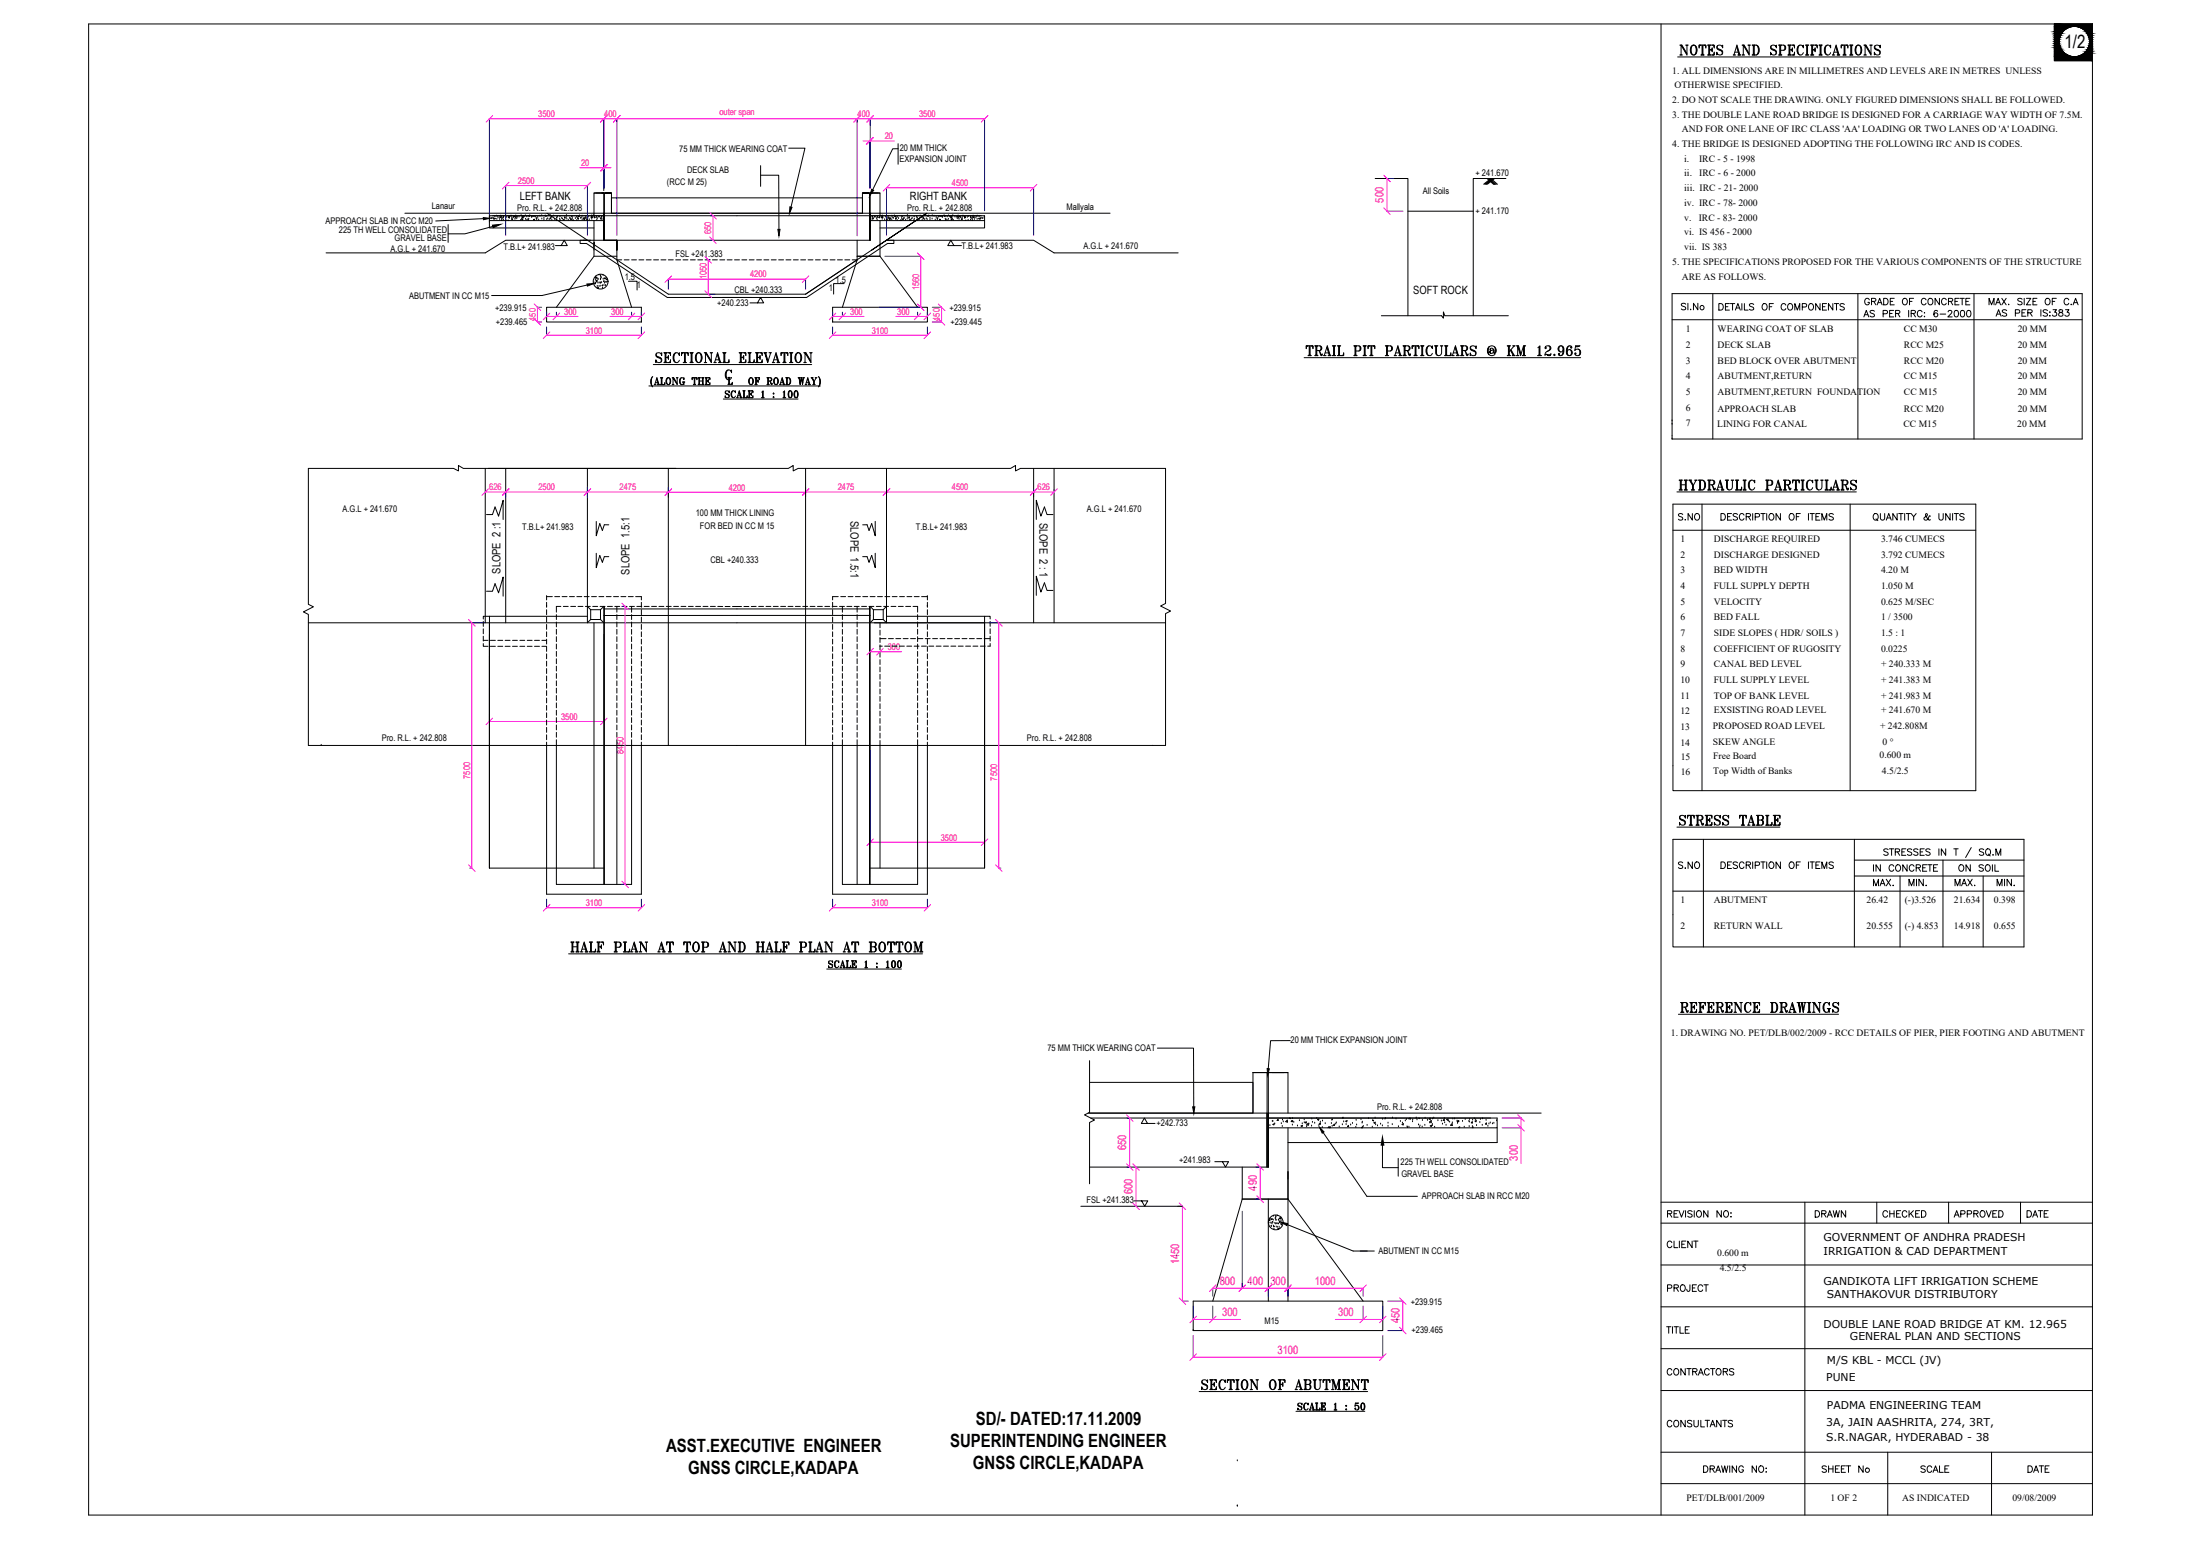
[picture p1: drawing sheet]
<svg xmlns="http://www.w3.org/2000/svg" width="1189mm" height="841mm" viewBox="0 0 1189 841" stroke-linecap="round" stroke-linejoin="round" font-family="sans-serif">
<!-- layer: MAIN -->
<g fill="none" stroke="#000" stroke-width=".54">
<path d="M48 13h1083v805h-1083zM898 13v805M1110 13h21v20h-21zM485 78v11M326 93v10M411 95h10v29M411 89v12M426 80h9l-8 32M485 80h-3l-10 22M743 96h18v75M802 100l4-4 3 4M804 96l3 4"/>
<path d="M804 96l4 4M805 96l4 4M806 96l-4 4M807 96l-4 4M808 96l-4 4M814 96h-18v75M219 115h381M261 118l-26 1M264 119v4h57M265 117h.1M265 118h.1M266 118h.1"/>
<path d="M267 118h.1M267 119h.1M268 118h.1M267 117h.1M268 117h.1M269 117h.1M269 118h.1M270 119h.1M270 117h.1M271 117h.1M271 119h.1M271 118h.1"/>
<path d="M272 117h.1M272 118h.1M272 119h.1M273 117h.1M273 119h.1M274 117h.1M275 119h.1M275 118h.1M275 117v1zM275 117h.1M276 117h.1M277 118h.1"/>
<path d="M278 117h.1M278 118h.1M279 118h.1M279 117h.1M280 117h.1M281 119h.1M282 117h.1M282 119h.1M282 118h.1M282 118l1 1h-1M282 117l1 1h-1zM283 117h.1"/>
<path d="M283 118h.1M284 117h.1M284 118h.1M285 117h.1M285 119h.1M286 117h-1M286 118h.1M286 117h.1M287 117h.1M287 118h.1M288 117h.1M288 119h.1"/>
<path d="M289 119h.1M289 117h.1M290 118h.1M291 117h.1M291 119h.1M292 117h.1M293 117h.1M293 118h.1M294 118h.1M294 119h.1M295 117h.1M295 119h.1"/>
<path d="M296 115l65 44h74M296 118h.1M297 119h.1M297 118h.1M297 117h.1M298 117h.1M298 119h.1M299 117h.1M300 119h.1M301 119h.1M301 118h.1M301 117h.1"/>
<path d="M302 118h.1M303 117h.1M303 119h.1M304 118h.1M305 119h.1M305 117h.1M305 118h.1M306 118h.1M306 117h.1M307 119h.1M308 118h.1M309 117h.1"/>
<path d="M309 119h.1M309 118h.1M310 119h.1M311 118h.1M312 117h.1M312 119h.1M312 118h.1M313 118h.1M313 117h.1M314 118h.1M315 117h.1M315 119h.1"/>
<path d="M315 118h.1M316 118h-1zM316 119h.1M316 118h.1M317 118h.1M317 117h.1M317 119h.1M318 117h.1M318 119h.1M319 118h.1M320 118h.1M320 117h.1"/>
<path d="M320 117h1M321 117h.1M321 104h4M321 119v19M321 117l1 1zM321 118h.1M322 104h3M322 118h.1M322 117h.1M323 119h.1M323 118h.1M324 117h.1"/>
<path d="M325 118h.1M325 117h.1M325 104h1h-5v13M326 119h.1M326 115v15h7M326 119h-62v-2h268v2h-62M326 104v26M327 104h3h-3v26v-15M330 107h136v8h-136zM330 104v11M466 104v11M470 104h-4h4v11"/>
<path d="M470 114v16M470 104v26h-155M471 119h.1M471 104h5M471 117h.1M471 118h1zM472 118h.1M473 117h.1M474 118h.1M474 119h.1M474 117h.1M474 104h-4h6v13"/>
<path d="M475 118v-1v1zM475 118h.1M476 119v19h-13h13l20 28M476 117h.1M477 118h.1M477 117h.1M478 119h.1M479 117h.1M479 119h.1M479 118h.1M480 117h.1M480 118h.1"/>
<path d="M481 119h.1M481 118h.1M482 119h.1M482 117h.1M482 118h.1M483 118h.1M483 117h.1M484 117h.1M484 118h.1M485 119h.1M485 117h.1M486 118h.1"/>
<path d="M486 119h1M487 119h.1M487 118h.1M487 117h.1M488 117h.1M488 118h.1M489 118h.1M489 119h.1M490 118h.1M490 117h.1M491 118h.1M491 117h1z"/>
<path d="M492 119h.1M492 118h.1M493 118h.1M494 119h.1M494 117h.1M494 118h.1M495 117h.1M496 118h.1M496 119h.1M497 119h.1M497 117h.1M498 119h.1"/>
<path d="M498 117h.1M499 117h.1M499 118h.1M500 119h.1M501 118h.1M501 119h.1M501 117h.1M502 117h.1M503 118h.1M503 119h.1M504 118h.1M504 117h.1"/>
<path d="M505 117h.1M505 119h.1M506 117h.1M506 118h1zM506 118h.1M507 117h.1M508 117h.1M508 119h.1M508 117h1M509 118h.1M509 117h.1M510 117h.1"/>
<path d="M511 118h.1M511 117h.1M511 119h.1M512 119h.1M512 117h.1M513 118h.1M513 117h.1M514 118v-1zM514 118h.1M514 117h.1M514 118v1M515 119h.1"/>
<path d="M515 118h.1M515 117h.1M516 117h.1M517 117h.1M517 118h.1M518 117h.1M518 118h.1M518 117h1zM519 117h.1M519 118h.1M520 118v1l-1-1zM520 118h.1"/>
<path d="M520 117h.1M521 117h.1M521 118h.1M522 117l-1 1zM522 119h.1M522 118h.1M523 117h.1M523 119h.1M524 117h.1M524 119h.1M525 118h.1M525 117h.1"/>
<path d="M525 119h1M525 119h.1M526 117h.1M527 119h.1M527 118h.1M528 117h.1M528 118h.1M529 117h.1M529 118h.1M530 119h.1M530 118h.1M531 118h.1"/>
<path d="M532 117h.1M532 119v4h-56M761 114h35M176 137h86M242 121v10M266 122l-15 4h-9M317 130h-4v2h4l44 29h75l44-29h3v-2h-4M321 132h.1M333 130v5v-5M333 138h-12l-20 28M333 130v10M463 130v10"/>
<path d="M471 135l30-20-66 44M570 137h67M317 154l-24 6h-27M321 153h.1M321 154h.1M322 153h.1M322 150h.1M322 151h.1M322 150h1zM322 152h.1M323 151l-1 1zM323 156h.1"/>
<path d="M323 155h.1M323 153h.1M323 151h.1M324 155h.1M324 153h.1M324 148h-1M324 151h.1M324 149h.1M325 149h.1M325 153h.1M325 150h.1M325 154h1z"/>
<path d="M326 156h.1M326 154h.1M326 149h.1M326 151h.1M326 152h.1M327 153h.1M327 150h.1M327 154h.1M327 152h.1M327 151h.1M328 150h.1M328 152h.1"/>
<path d="M328 151h.1M333 140h3M333 140l8 26M337 140h3M341 140h3M345 140h3M349 140h3M353 140h3M357 140h3M361 140h3M365 140h3M369 140h3"/>
<path d="M373 140h3M377 140h3M381 140h3M385 140h3M389 140h3M393 140h3M397 140h3M401 140h3M405 140h3M409 140h2M413 140h2M417 140h2"/>
<path d="M421 140h2M425 140h2M429 140h2M433 140h2M437 140h2M441 140h2M445 140h2M449 140h2M453 140h2M457 140h2M461 140h2M463 140l-28 19"/>
<path d="M463 140l-8 26M295 166h52v8h-52zM347 174h.1M390 161h16M450 166h51v8h-51zM450 174h.1M746 171h33l1 1v-4l1 3h34M262 253v83M264 253h162l3-2v3l2-1h115l3-2v3l2-1h79v73l-3 1 6 3-3 1v72h-463v-71l-3-1 5-3-2-2v-73h78l3 1v-3l2 2h115M273 253v83M317 253v83l2-1M361 253v150"/>
<path d="M435 253v150M479 253v83l-2-1M559 253v83M570 253v83M263 278h3l2-4 1 5 3-9v11M569 278h-3l-2-4-2 5-2-9v11M322 299v8l2-7 2 4 1-3h2M322 282v7l2-6 2 4 1-4h2M473 299v8l-2-7-1 4-1-3h-3M473 282v7l-2-6-1 4-1-4h-3M263 319h3l2-4 1 5 3-8v10M569 319h-3l-2-4-2 5-2-9v11"/>
<path d="M167 336h463M295 322h.1M295 328h.1M295 322h3M295 322v2M295 325v3M295 329v3M295 333v3M295 337v3M300 322h2M301 332v3M301 336v3"/>
<path d="M301 340v3M303 328h-2v3M304 322h2M304 328h3M308 322h2M308 328h3M312 322h2M312 328h3M316 322h2M316 328h3M317 333h-52l-1 136h62M317 328l2 1"/>
<path d="M319 329h5M319 329v6M319 335h5M320 322h2M320 328h3M321 336v133M324 322h2M324 328h3M324 329v6M324 329l2-1v150M324 335l2 1M326 329h144"/>
<path d="M327 328v150M328 322h2M328 328h3M332 322h2M332 328h3M333 328v3M333 332v3M333 336v3M333 340v3M336 322h2M336 328h3M340 322h2"/>
<path d="M340 328h3M341 328v3M341 332v3M341 336v3M341 340v3M344 322h3v2M344 328h3M347 325v3M347 329v3M347 333v3M347 337v3M348 328h3"/>
<path d="M352 328h3M356 328h3M360 328h3M364 328h3M368 328h3M372 328h3M376 328h3M380 328h3M384 328h3M388 328h3M392 328h3M396 328h5"/>
<path d="M402 328h3M409 328h-3M410 328h3M414 328h3M418 328h3M422 328h3M426 328h3M430 328h2M434 328h2M438 328h2M442 328h2M446 328h2"/>
<path d="M450 328h2M450 325v3M450 329v3M450 333v3M450 337v3M453 322h-3v2M454 328h2M454 322h3M455 328v3M455 332v3M455 336v3M455 340v3"/>
<path d="M458 328h2M458 322h3M462 328h2M462 322h3M463 328v3M463 332v3M463 336v3M463 340v3M466 328h2M466 322h3M470 328h2M470 328v150"/>
<path d="M470 322h3M470 332h-144M472 329h5M472 329v6M472 329l-2-1v150M472 335h5M472 335l-2 1M474 328h2M474 322h3M476 336v3M477 329v6M478 328h2"/>
<path d="M478 322h3M479 333h53M479 328l-2 1M482 328h2M482 322h3M485 328h3M486 322h3M489 328h3M490 322h3M493 328h3v3M494 322h3M496 332v3"/>
<path d="M496 336v3M496 340v3M498 322h3M501 322h.1M501 328h.1M501 322v2M501 325v3M501 329v3M501 333v3M501 337v3M295 341v3M295 345v3"/>
<path d="M295 349v3M295 353v3M295 357v3M301 344v3M301 348v3M301 352v3M301 356v3M301 360v2M333 344v3M333 348v3M333 352v3M333 356v3"/>
<path d="M333 360v2M341 344v3M341 348v3M341 352v3M341 356v3M341 360v2M347 341v3M347 345v3M347 349v3M347 353v3M347 357v3M450 341v3"/>
<path d="M450 345v3M450 349v3M450 353v3M450 357v3M455 344v3M455 348v3M455 352v3M455 356v3M455 360v2M463 344v3M463 348v3M463 352v3"/>
<path d="M463 356v3M463 360v2M476 340v3M476 344v3M476 348v3M476 352v3M476 356v3M496 344v3M496 348v3M496 352v3M496 356v2M496 360v2"/>
<path d="M501 341v3M501 345v3M501 349v3M501 353v3M501 357v3M295 361v3M295 365v3M295 369v3M295 373v3M295 377v3M301 364v2M301 368v2"/>
<path d="M301 372v2M301 376v2M301 380v2M333 364v2M333 368v2M333 372v2M333 376v2M333 380v2M341 364v2M341 368v2M341 372v2M341 376v2"/>
<path d="M341 380v2M347 361v3M347 365v3M347 369v3M347 373v3M347 377v3M450 361v3M450 365v3M450 369v3M450 373v3M450 377v3M455 364v2"/>
<path d="M455 368v2M455 372v2M455 376v2M455 380v2M463 364v2M463 368v2M463 372v2M463 376v2M463 380v2M476 360v3M476 364v3M476 368v3"/>
<path d="M476 372v3M476 376v3M496 364v2M496 368v2M496 372v2M496 376v2M496 380v2M501 361v3M501 365v3M501 369v3M501 373v3M501 377v3"/>
<path d="M295 381v3M295 385v3M295 389v3M295 393v3M295 397v3M301 400v78h40v-78M301 384v2M301 388v2M301 392v2M301 396v2M333 384v2M333 388v2"/>
<path d="M333 392v2M333 396v2M333 400v78M341 384v2M341 388v2M341 392v2M341 396v2M347 381v3M347 385v3M347 389v3M347 393v3M347 397v3"/>
<path d="M450 381v3M450 385v3M450 389v3M450 393v3M450 397v3M455 400v78h41v-78M455 384v2M455 388v2M455 392v2M455 396v2M463 384v2M463 388v2"/>
<path d="M463 392v2M463 396v2M463 400v78M476 380v3M476 384v3M476 388v3M476 392v3M476 396v3M476 400v69M496 384v2M496 388v2M496 392v2"/>
<path d="M496 396v2M501 381v3M501 385v3M501 389v3M501 393v3M501 397v3M174 403h.1M295 401v82h52v-82M450 401v82h51v-82M470 469h62v-133v133M589 573v28l-3 1 5 3-2 1v33M625 566h20v32"/>
<path d="M677 579v22M685 579h-8h8v51v-29h-97M685 579v51h-96M696 579h-11h11v22M697 562h-10l-2 15M589 585h88v16h-88M589 604h96M685 604h124v5h-124M685 601h148M686 608h.1M688 606h.1M688 607h1l-1 1z"/>
<path d="M689 607h.1M691 605h-1zM692 607h.1M693 608h.1M693 605h.1M693 606h.1M695 606l1-1v1zM696 606h.1M696 609v94M697 604h.1M698 606h.1M698 605v1z"/>
<path d="M698 608h.1M699 604h.1M699 606h.1M701 608h.1M702 605h.1M703 608h1v1zM704 607h.1M705 605h.1M705 606h.1M706 606v1l-1-1zM706 609h.1M707 607v1h-1z"/>
<path d="M707 607h.1M709 608h.1M709 604h.1M709 606h.1M710 607h.1M712 604h.1M713 604l-1 1 1-1M713 608h.1M713 607h1h-1zM714 606h.1M715 609h.1M715 606h.1"/>
<path d="M715 612l24 34h27M716 607h.1M718 609h.1M719 609h.1M719 607h.1M720 605h.1M720 608h.1M721 607v1zM722 607h.1M724 609h.1M725 608h.1M726 604h.1"/>
<path d="M726 606h.1M727 606l1-1v1zM727 607h.1M729 608v1l-1-1zM730 608h.1M731 607h.1M733 609h.1M733 605h.1M733 608h.1M735 605h.1M736 607h.1M736 609h.1"/>
<path d="M736 606h.1M737 608h.1M739 608h.1M739 604h.1M742 609h.1M742 605h.1M742 606h.1M742 606h1v1zM743 604h.1M743 608h.1M744 608h.1M746 607h.1"/>
<path d="M747 608h.1M747 619v12h9M747 605h.1M748 605h.1M749 604h.1M750 607h.1M750 608h.1M752 607h.1M752 604h.1M754 604h.1M756 609h.1M757 606h.1"/>
<path d="M758 607v1zM758 607h.1M759 605h.1M760 605h.1M760 609h.1M761 609h.1M762 604h-1h1M763 606h.1M763 605h.1M765 604h.1M766 605h.1M767 608h.1"/>
<path d="M767 604h.1M767 609h.1M769 609h.1M769 605h.1M770 608h.1M770 604h.1M771 605h.1M773 607h.1M773 604v1h-1zM773 608h1l-1 1M774 606h-1v-1v1M774 607h.1"/>
<path d="M774 608h.1M774 604h.1M775 604h.1M775 609h.1M777 605h.1M779 606h.1M779 607h.1M780 605h1h-1zM780 604h.1M781 606h.1M781 608h.1M782 605l1-1-1 1z"/>
<path d="M783 606h.1M785 607v1h-1zM785 607h.1M785 604h.1M786 604h.1M787 606h.1M788 607h.1M788 605v1h-1zM788 606h.1M789 609h-1M789 609h.1M790 606h.1"/>
<path d="M791 609h.1M792 605h.1M794 606h.1M794 609h.1M794 605h.1M796 606v1l-1-1zM796 609h.1M796 605h.1M797 604h.1M797 606l1-1v1zM797 605h.1M798 608h.1"/>
<path d="M800 606h.1M800 605h.1M801 608h.1M801 604h.1M803 605h.1M803 607h.1M804 608h.1M805 607h.1M807 607h.1M809 605h.1M809 609v8h-113M671 630v18"/>
<path d="M696 633v15h-25M756 626v9M584 652h55M671 648h25l41 55M671 648l-16 55M685 648v55M686 659h.1M686 658h.1M687 659h.1M687 658h.1M688 659h.1M688 660h.1"/>
<path d="M688 657h.1M689 658h.1M689 657h.1M689 659h.1M690 659h.1M690 656h1M691 659h.1M691 659v1M691 658h1zM692 658h.1M692 660h.1M692 659h.1"/>
<path d="M686 660h.1M686 661h.1M687 661h.1M687 662h.1M688 662h.1M688 662h1zM688 664h.1M689 661h.1M690 661h.1M690 663h.1M691 664h.1M691 661h.1"/>
<path d="M691 663h.1M691 660h.1M692 661h.1M693 662h.1M693 661h.1M696 661l35 15h12M645 703h102v16h-102zM645 719h.1"/>
<circle cx="1121" cy="22" r="8"/>
<circle cx="325" cy="152" r="4"/>
<circle cx="689" cy="660" r="4"/>
</g>
<!-- layer: NOTES -->
<g fill="none" stroke="#000" stroke-width=".54">
<path d="M904 159h221v78h-221zM926 159v78M1004 159v78M1067 159v78M904 173h221M904 227h.1M904 229h.1M904 237h.1M920 272v155M1000 272v155M904 286h164M904 414v-142h164v155"/>
<path d="M921 453v58M1002 453v58M1002 473h92M1002 465h92M1027 473v38M1050 465v46M1072 473v38M904 494v-41h190v58M904 481h190M898 649h233M975 649v169M1014 649v12"/>
<path d="M1053 649v12M1092 649v12M898 661h233M898 683h233M898 706h233M898 729h233M898 751h233M898 784h233M1020 784v34M1076 784v34M898 801h233"/>
</g>
<!-- layer: 0 -->
<g fill="none" stroke="#000" stroke-width=".54">
<path d="M907 31h109M353 197h86M705 193h149M351 208h92M391 216h40M392 211v1l1 1a1.1 1.1 0 0 1 1 2 1.1 1.1 0 0 1-2-1v1v-1M394 212v-1v1a1 1 0 0 0-1-1 1 1 0 0 0 0 2h1v2M396 212v2M396 211l-1 2 1 2M397 212v-1v1a1.2 1.2 0 0 0-1-1 1.2 1.2 0 0 0-1 2 1.2 1.2 0 0 0 1 2 1.2 1.2 0 0 0 1-1M398 215h1M398 215l2-4 1 4"/>
<path d="M399 214h1M399 212l1 3M400 215h1M400 215h.1M401 215h3v-1v1M402 211v3M402 215h.1M402 211v4M402 214v1M402 215h1M404 215h-1M404 214l-1 1 1-1"/>
<path d="M404 215h3v-1v1M405 211v4M405 215h-1M405 214v1M405 215h.1M407 215h-1M407 214l-1 1 1-1M411 215h2M412 212v-1v4M412 211v3M412 215h.1M412 211v4"/>
<path d="M412 214v1M418 214v1zM418 214h.1M423 215h2M423 212l1-1v4M424 211v3M424 215h-1M424 211v4M424 214v1M424 215h.1M426 211a1.7 1.7 0 0 1 2 2 1.7 1.7 0 0 1-2 2v-2zM426 211v3"/>
<path d="M427 211l-1 2 1 2M427 211l1 2-1 2M428 211v3M430 211a1.8 1.8 0 0 1 2 2 1.8 1.8 0 0 1-2 2l-1-1zM430 211v3M430 211l-1 2 1 2M430 211l1 2-1 2M431 211v3M906 266h97M906 447h56M1020 459l-1-1-1 1v1l2 1-1 1h-1M1021 458h2"/>
<path d="M1022 458v4M1030 458h-2v4h2M1033 459l-1-1-1 1v1l2 1-1 1h-1M1036 459v-1l-2 1v1l2 1v1h-2M1040 458h-2v4h2M1043 459l-1-1-1 1v1l2 1-1 1h-1M1048 458v4M1051 458v4l-2-4v4M1056 458h2M1057 458v4M1065 458l-3 5M1072 459l-1-1-1 1v1l2 1-1 1h-1"/>
<path d="M1024 460h2v-1l-2-1v4M1025 460l2 2M1028 460h1M1038 460h1M1075 461v1M1077 462h.1M1079 462v-4l1 4 1-4v4M307 515h191M448 519v1l1 1a1.1 1.1 0 0 1 0 2 1.1 1.1 0 0 1-1-1v1v-1M450 520v-1v1a1.1 1.1 0 0 0-2-1 1 1 0 0 0 0 2h2v2M451 520v2M452 519l-1 1 1 3"/>
<path d="M453 520v-1v1a1.2 1.2 0 0 0-1-1 1.2 1.2 0 0 0-1 1v1a1.2 1.2 0 0 0 1 2 1.2 1.2 0 0 0 1-1M455 520l1 3-1-3M458 519v4M461 519v4M467 520l1-1v4M468 519v4M479 520l1-1v4M480 519v4M482 519a1.8 1.8 0 0 1 2 2 1.8 1.8 0 0 1-1 2l-1-1zM482 519v3M483 519l-1 1 1 3M483 519l1 1-1 3"/>
<path d="M484 519v3M485 519a1.8 1.8 0 0 1 2 2 1.8 1.8 0 0 1-1 2l-1-1zM485 519v3M486 519l-1 1 1 3M486 519l1 1-1 3M487 519v3M447 523h40M448 520l2 1M454 523l1-4 1 4M455 523h-1h1M455 522h1M456 523h1"/>
<path d="M456 523h.1M457 523h3v-1v1M458 523h-1M458 522v1M458 523h.1M460 523h-1M460 522l-1 1M461 523h-1h3v-1v1M461 522l-1 1M461 521h1M461 522v1M461 523h.1"/>
<path d="M462 520v1zM462 520v1M462 521h-1h1M463 523h-1M463 522l-1 1M467 523h2M468 523h.1M468 522v1M468 523h1M474 520v1zM474 522v1zM474 520h.1"/>
<path d="M474 522h.1M479 523h1M480 523h-1M480 522l-1 1M480 522v1M480 523h.1M907 548h87M648 752h91M701 759l2 1M702 758v1l1 1a1.1 1.1 0 0 1 0 2 1.1 1.1 0 0 1-2-1v1v-1M703 758h1v1a1.1 1.1 0 0 0-2-1 1 1 0 0 0 0 2h1v1M705 758v3"/>
<path d="M706 758l-1 1 1 3M707 758v1a1.2 1.2 0 0 0-1-1 1.2 1.2 0 0 0-1 1v1a1.2 1.2 0 0 0 0 2 1.2 1.2 0 0 0 2-1M709 758l1 4M709 758l1 4-1-4-1 3M711 758h1M711 758h.1M711 758v4M712 758v4M712 758h.1M714 758h.1M714 758v4M714 758v3"/>
<path d="M715 758v3M715 760h.1M715 758h.1M715 759v1zM715 760v-1v1M715 758h1M716 758h.1M716 758v1v-1h-2M721 759l1-1v4M722 758v4M727 759l1 1zM727 759h.1"/>
<path d="M732 758h2h-2v2a1.2 1.2 0 0 1 2-1 1.2 1.2 0 0 1 0 2 1.2 1.2 0 0 1-2 0h1h-1M732 758h2M733 759l1 1-1 2M734 760v1M736 758a1.7 1.7 0 0 1 2 2 1.7 1.7 0 0 1-2 1l-1-1zM736 758v3M736 758v1v3M737 758v1v3M737 758v3M700 762h38M708 762h.1M708 761h2"/>
<path d="M709 762h1M710 761l-1 1M710 761v1M711 761v1M712 761v1M713 761v1v-1v1h-2M713 761l-1 1M713 761v1M714 761v1h2v-1v1M714 761v1M715 761v1M716 761l-1 1"/>
<path d="M716 761v1M721 762h1M722 761l-1 1M722 761v1M727 761l1 1zM727 761h.1M732 761h.1"/>
<circle cx="1074" cy="460" r="1.6"/>
</g>
<!-- layer: steel -->
<path d="M326 91v11M327 91v11M361 151v5M383 159h3M383 140h1M435 151v5" fill="none" stroke="#00f" stroke-width=".54"/>
<path d="M313 91h17M361 151h74M383 140v19" fill="none" stroke="#f0f" stroke-width=".54"/>
<!-- layer: 0 -->
<g fill="none" stroke="#f0f" stroke-width=".54">
<path d="M266 62l-3 4M328 62l-4 4M335 62l-3 4M465 62l-4 4M472 74l-4 4M472 62l-4 4M534 62l-4 4M275 98l-3 4M319 98l-3 4M328 89l-4 3M328 89l-3 3M481 100l-4 3"/>
<path d="M560 100l-3 3M748 95l3 3M384 115l3 3M748 112l3 4M381 139l3 3M384 128l3 4M496 137l3 3M363 149l-4 4M381 157l3 4M437 149l-3 4M289 164l3 4M289 172l3 4"/>
<path d="M297 179l-3 4M297 169l-3 4M302 169l-3 4M343 169l-3 4M348 179l-3 4M348 169l-3 4M452 179l-4 4M452 169l-4 4M457 169l-4 4M496 164l3 4M498 169l-4 4M503 179l-4 4"/>
<path d="M503 169l-4 4M507 164l4 4M507 172l4 4M264 264l-4 4M275 264l-3 4M319 264l-3 4M363 264l-4 4M437 264l-3 4M481 264l-4 4M560 264l-3 4M571 264l-3 4M253 335l4 3"/>
<path d="M336 326l4 3M538 335l3 3M472 350l-4 4M477 350l-3 4M266 388l-3 3M328 388l-4 3M472 453l-4 4M534 453l-4 4M253 467l4 4M336 476l4 3M538 467l3 4M297 489l-3 3"/>
<path d="M348 489l-3 3M452 489l-4 3M503 489l-4 3M609 602l3 4M820 602l4 4M820 607l4 4M609 629l3 3M612 629l4 3M679 629l4 3M612 650l4 3M637 650l4 3M679 646l4 3"/>
<path d="M657 694l-3 4M673 694l-3 4M687 694l-3 4M698 694l-4 4M738 694l-3 4M637 701l4 4M647 711l-4 3M657 711l-3 3M738 711l-3 3M749 711l-4 3M756 701l4 4M756 717l4 3"/>
<path d="M647 731l-4 4M749 731l-4 4"/>
</g>
<!-- layer: MAIN -->
<g fill="none" stroke="#00f" stroke-width=".54">
<path d="M264 64v56M326 64v38M333 64v63M463 64v63M470 64v38M750 96h3M273 100v27M317 100v27M479 101v26M559 101v26M750 114h8M290 166h3"/>
<path d="M290 174h3M295 169v2M295 177v4M301 169v2M341 169v2M347 169v2M347 177v4M450 169v2M450 177v4M455 169v2M496 169v2M501 169v2"/>
<path d="M501 177v4M504 166h5M504 174h5M273 266v2M317 263v5M361 263v3M361 266v3M435 263v5M479 263v5M559 266v2M255 336h7M535 336h5"/>
<path d="M264 343v47M326 343v47M470 405v50M532 405v50M254 469h1M540 469h1M295 486v4M347 486v4M450 486v4M501 486v4M609 604h1M812 604h10"/>
<path d="M812 609h10M609 630h1M614 630h.1M679 630h2M614 652h.1M636 652h3M671 654v42M679 648h2M655 696v4M685 696v4M696 696v4M737 696v4"/>
<path d="M639 703h3M645 705v8M655 705v8M737 705v8M747 705v8M750 703h8M750 719h8M645 721v12M747 721v12"/>
</g>
<g fill="none" stroke="#f0f" stroke-width=".54">
<path d="M264 64h206M750 96v18M273 100h44M479 101h80M290 166v8M295 171h17M330 171h17M450 171h17M484 171h17M509 166v8M295 181h52M450 181h51"/>
<path d="M273 266h88M361 266h74M435 266h124M255 336v133M540 336v133M264 390h62M470 455h62M295 490h52M450 490h51M610 604v26M822 604v24M614 630v22"/>
<path d="M681 630v18M639 652v51M655 696h82M645 713h25M722 713h25M758 703v16M645 733h102"/>
</g>
<path d="M261 118h4l-4 1zM427 112h1l-1 3zM471 102l1 1-2 3zM266 122l5-1-4 2zM420 124h2l-1 3zM317 153h4l-4 2zM685 577h1l-1 4zM644 598h2l-1 3zM713 609l2 2v1zM747 614l1 5h-2zM692 660l4 1-1 1z" fill="#000" stroke="#000" stroke-width=".54"/>
<!-- layer: elevations -->
<g fill="#000" stroke="#000" stroke-width=".54">
<path d="M1110 19l3 1 1-1zM1110 19l3 1h-3z"/>
<path d="M1110 18l4 1v-1zM1110 18l4 1h-4z"/>
<path d="M1110 17l4 1 1-1zM1110 17l4 1h-4z"/>
<path d="M1110 16l5 1 1-1zM1110 16l5 1h-5z"/>
<path d="M1110 16h6h1zM1110 16h6h-6z"/>
<path d="M1110 15l7 1 1-1zM1110 15l7 1h-7z"/>
<path d="M1110 15h8h1zM1110 15h8h-8z"/>
<path d="M1110 14h10zM1110 14l9 1z"/>
<path d="M1110 14h11zM1110 14h10z"/>
<path d="M1110 13l21 1v-1zM1110 13l21 1h-21z"/>
<path d="M1121 14h10zM1121 14h10z"/>
<path d="M1122 14l9 1zM1122 14l9 1z"/>
<path d="M1123 15h8zM1123 15h8z"/>
<path d="M1124 15l7 1v-1zM1124 15l7 1h-6z"/>
<path d="M1125 16h6zM1125 16h6h-5z"/>
<path d="M1126 16l5 1v-1zM1126 16l5 1h-4z"/>
<path d="M1127 17l4 1v-1zM1127 17l4 1h-3z"/>
<path d="M1128 18l3 1v-1zM1128 18l3 1h-3z"/>
<path d="M1128 19l3 1v-1zM1128 19l3 1h-2z"/>
<path d="M1110 22l3 2v-2zM1110 22l3 2h-3z"/>
<path d="M1110 21l3 1v-1zM1110 21l3 1h-3z"/>
<path d="M1110 24l3 1v-1zM1110 24l3 1h-3z"/>
<path d="M1110 20l3 1v-1zM1110 20l3 1h-3z"/>
<path d="M1110 25l4 1-1-1zM1110 25l4 1h-4z"/>
<path d="M1110 26l4 1v-1zM1110 26l4 1h-4z"/>
<path d="M1110 27l5 1-1-1zM1110 27l5 1h-5z"/>
<path d="M1110 28l6 1-1-1zM1110 28l6 1h-6z"/>
<path d="M1110 29h7h-1zM1110 29h7h-7z"/>
<path d="M1110 29l8 1-1-1zM1110 29l8 1h-8z"/>
<path d="M1110 30h9zM1110 30h9h-9z"/>
<path d="M1110 30l10 1zM1110 30l10 1z"/>
<path d="M1110 31h11zM1110 31h11z"/>
<path d="M1129 20l2 1v-1zM1129 20l2 1h-2z"/>
<path d="M1129 21l2 1v-1zM1129 21l2 1h-2z"/>
<path d="M1129 22l2 2v-2zM1129 22l2 2h-2z"/>
<path d="M1129 24l2 1v-1zM1129 24l2 1h-2z"/>
<path d="M1129 25l2 1v-1zM1129 25l2 1h-3z"/>
<path d="M1128 26l3 1v-1zM1128 26l3 1h-3z"/>
<path d="M1128 27l3 1v-1zM1128 27l3 1h-4z"/>
<path d="M1127 28l4 1v-1zM1127 28l4 1h-5z"/>
<path d="M1126 29h5zM1125 29h1h5z"/>
<path d="M1125 29l6 1v-1zM1124 30l1-1 6 1z"/>
<path d="M1124 30h7zM1123 30h1h7z"/>
<path d="M1123 30l8 1zM1122 31h9z"/>
<path d="M1122 31h9zM1121 31h10z"/>
<path d="M1110 31l21 2v-2zM1110 31l21 2h-21z"/>
</g>
<path d="M300 133h7l-2-3-2 3M516 133l-2-3-2 3h8M405 164h8l-2-3-2 3M620 607l-2-3-1 3h7M656 627h8l-2 3-1-3M613 649h7l-1 3-2-3" fill="none" stroke="#000" stroke-width=".54"/>
<!-- layer: adding -->
<path d="M470 76v26M470 64v4M532 64v50M384 117h1M384 130h1M262 266h.1M273 266h.1M559 264v2M570 264v2" fill="none" stroke="#00f" stroke-width=".54"/>
<path d="M466 76h17M470 64h62M385 116v14M262 266h11M559 266h11" fill="none" stroke="#f0f" stroke-width=".54"/>
<path d="M319 130h-46l-11 7M479 130h80l11 7" fill="none" stroke="#000" stroke-width=".54"/>
<!-- layer: text -->
<path d="M478 138h20M475 166h23M336 328h2M470 352h.1M476 352h.1M336 478h2" fill="none" stroke="#00f" stroke-width=".54"/>
<path d="M498 138v28M338 328v150M470 352h17" fill="none" stroke="#f0f" stroke-width=".54"/>
<g fill="none" stroke="#000" stroke-width=".54">
<path d="M340 152h4v5M456 153h-6v6M261 336v2M261 340v2M265 333h-4v1M535 334v-1h-3v3h-60M535 336v2M535 340v2M261 348v1h3M261 344v2M261 346h3M265 349h3"/>
<path d="M265 346h3M269 349h3M269 346h3M273 349h3M273 346h3M277 349h3M277 346h3M281 349h3M281 346h3M285 349h3M285 346h3M289 349h3"/>
<path d="M289 346h3M293 349h2M293 346h2M475 349h2M476 345h3M478 349h3M480 345h3M482 349h3M484 345h3M486 349h3M488 345h3M490 349h3"/>
<path d="M492 345h3M494 349h3M496 345h3M498 349h3M500 345h3M502 349h3M504 345h3M506 349h3M508 345h3M510 349h3M512 345h3M514 349h3"/>
<path d="M516 345h3M518 349h3M520 345h3M522 349h2M524 345h3M526 349h2M528 345h2M530 349h2M532 345h3M535 344v2M535 348v1h-1M904 414v13h164"/>
<path d="M904 494v17h190M669 789h.1M669 814h.1"/>
</g>
<g font-size="10.6">
<text x="906" y="32">%%UNOTES AND SPECIFICATIONS</text>
<text x="704" y="194">%%UTRAIL PIT PARTICULARS @ KM 12.965</text>
<text x="352" y="198">%%USECTIONAL ELEVATION</text>
<text x="905" y="267">%%UHYDRAULIC PARTICULARS</text>
<text x="905" y="448">%%USTRESS TABLE</text>
<text x="306" y="516">%%uHALF PLAN AT TOP AND HALF PLAN AT BOTTOM</text>
<text x="906" y="549">%%UREFERENCE DRAWINGS</text>
<text x="647" y="753">%%USECTION OF ABUTMENT</text>
</g>
<g font-size="9.9">
<text x="1116" y="26">1/2</text>
<text x="527" y="770">SD/- DATED:17.11.2009</text>
<text x="360" y="784">ASST.EXECUTIVE ENGINEER</text>
<text x="513" y="782">SUPERINTENDING ENGINEER</text>
<text x="372" y="796">GNSS CIRCLE,KADAPA</text>
<text x="526" y="793">GNSS CIRCLE,KADAPA</text>
</g>
<text font-size="9.7" x="350" y="210">%%U(ALONG THE OF ROAD WAY)</text>
<text font-size="7.5" x="1011" y="283">QUANTITY &amp; UNITS</text>
<g font-size="7.1">
<text x="1007" y="166">GRADE OF CONCRETE</text>
<text x="1074" y="166">MAX. SIZE OF C.A</text>
<text x="908" y="169">Sl.No</text>
<text x="928" y="169">DETAILS OF COMPONENTS</text>
<text x="1006" y="173">AS PER IRC: 6-2000</text>
<text x="1078" y="172">AS PER IS:383</text>
<text x="906" y="282">S.NO</text>
<text x="929" y="282">DESCRIPTION OF ITEMS</text>
<text x="906" y="470">S.NO</text>
<text x="929" y="470">DESCRIPTION OF ITEMS</text>
<text x="1011" y="480">MAX. MIN. MAX. MIN.</text>
<text x="900" y="659">REVISION NO:</text>
<text x="980" y="659">DRAWN</text>
<text x="1017" y="659">CHECKED</text>
<text x="1055" y="659">APPROVED</text>
<text x="1095" y="659">DATE</text>
<text x="900" y="675">CLIENT</text>
<text x="900" y="699">PROJECT</text>
<text x="900" y="721">TITLE</text>
<text x="900" y="744">CONTRACTORS</text>
<text x="900" y="772">CONSULTANTS</text>
<text x="920" y="797">DRAWING NO:</text>
<text x="984" y="797">SHEET No</text>
<text x="1037" y="797">SCALE</text>
<text x="1095" y="797">DATE</text>
</g>
<text font-size="6.6" x="1011" y="472">IN CONCRETE ON SOIL</text>
<g font-size="6.2">
<text x="281" y="108">LEFT BANK</text>
<text x="492" y="108">RIGHT BANK</text>
<text x="764" y="159">SOFT ROCK</text>
<text x="460" y="281" transform="rotate(90 460 281)">SLOPE 1.5:1</text>
<text x="562" y="282" transform="rotate(90 562 282)">SLOPE 2 : 1</text>
<text x="271" y="310" transform="rotate(-90 271 310)">SLOPE 2 :1</text>
<text x="340" y="310" transform="rotate(-90 340 310)">SLOPE 1.5:1</text>
</g>
<g font-size="6.2" fill="#f00">
<text x="748" y="109" transform="rotate(-90 748 109)">500</text>
<text x="609" y="621" transform="rotate(-90 609 621)">650</text>
<text x="820" y="627" transform="rotate(-90 820 627)">300</text>
<text x="612" y="645" transform="rotate(-90 612 645)">600</text>
<text x="679" y="643" transform="rotate(-90 679 643)">490</text>
<text x="637" y="683" transform="rotate(-90 637 683)">1450</text>
<text x="659" y="694">800</text>
<text x="674" y="694">400</text>
<text x="686" y="694">300</text>
<text x="711" y="694">1000</text>
<text x="660" y="711">300</text>
<text x="723" y="711">300</text>
<text x="756" y="715" transform="rotate(-90 756 715)">450</text>
<text x="690" y="731">3100</text>
</g>
<g font-size="5.8">
<text x="985" y="671">GOVERNMENT OF ANDHRA PRADESH</text>
<text x="985" y="678">IRRIGATION &amp; CAD DEPARTMENT</text>
<text x="985" y="694">GANDIKOTA LIFT IRRIGATION SCHEME</text>
<text x="987" y="701">SANTHAKOVUR DISTRIBUTORY</text>
<text x="985" y="717">DOUBLE LANE ROAD BRIDGE AT KM. 12.965</text>
<text x="1000" y="724">GENERAL PLAN AND SECTIONS</text>
<text x="987" y="737">M/S KBL - MCCL (JV)</text>
<text x="987" y="746">PUNE</text>
<text x="987" y="761">PADMA ENGINEERING TEAM</text>
<text x="987" y="770">3A, JAIN AASHRITA, 274, 3RT,</text>
<text x="987" y="778">S.R.NAGAR, HYDERABAD - 38</text>
</g>
<g font-size="5.2">
<text x="904" y="40">1. ALL DIMENSIONS ARE IN MILLIMETRES AND LEVELS ARE IN METRES UNLESS</text>
<text x="905" y="48">OTHERWISE SPECIFIED.</text>
<text x="904" y="56">2. DO NOT SCALE THE DRAWING. ONLY FIGURED DIMENSIONS SHALL BE FOLLOWED.</text>
<text x="904" y="64">3. THE DOUBLE LANE ROAD BRIDGE IS DESIGNED FOR A CARRIAGE WAY WIDTH OF 7.5M.</text>
<text x="909" y="71">AND FOR ONE LANE OF IRC CLASS 'AA' LOADING OR TWO LANES OD 'A' LOADING.</text>
<text x="904" y="79">4. THE BRIDGE IS DESIGNED ADOPTING THE FOLLOWING IRC AND IS CODES.</text>
<text x="910" y="87">i.</text>
<text x="918" y="87">IRC - 5 - 1998</text>
<text x="910" y="95">ii.</text>
<text x="918" y="95">IRC - 6 - 2000</text>
<text x="910" y="103">iii. IRC - 21- 2000</text>
<text x="910" y="111">iv. IRC - 78- 2000</text>
<text x="910" y="119">v.</text>
<text x="918" y="119">IRC - 83- 2000</text>
<text x="910" y="127">vi. IS 456 - 2000</text>
<text x="910" y="135">vii. IS 383</text>
<text x="904" y="143">5. THE SPECIFICATIONS PROPOSED FOR THE VARIOUS COMPONENTS OF THE STRUCTURE</text>
<text x="909" y="151">ARE AS FOLLOWS.</text>
<text x="911" y="180">1</text>
<text x="928" y="180">WEARING COAT OF SLAB</text>
<text x="1029" y="180">CC M30</text>
<text x="1090" y="180">20 MM</text>
<text x="911" y="188">2</text>
<text x="928" y="188">DECK SLAB</text>
<text x="1029" y="188">RCC M25</text>
<text x="1090" y="188">20 MM</text>
<text x="911" y="196">3</text>
<text x="928" y="196">BED BLOCK OVER ABUTMENT</text>
<text x="1029" y="196">RCC M20</text>
<text x="1090" y="196">20 MM</text>
<text x="911" y="205">4</text>
<text x="928" y="205">ABUTMENT,RETURN</text>
<text x="1029" y="205">CC M15</text>
<text x="1090" y="205">20 MM</text>
<text x="911" y="213">5</text>
<text x="928" y="214">ABUTMENT,RETURN FOUNDATION</text>
<text x="1029" y="214">CC M15</text>
<text x="1090" y="214">20 MM</text>
<text x="911" y="222">6</text>
<text x="928" y="222">APPROACH SLAB</text>
<text x="1029" y="222">RCC M20</text>
<text x="1090" y="222">20 MM</text>
<text x="911" y="230">7</text>
<text x="928" y="230">LINING FOR CANAL</text>
<text x="1029" y="230">CC M15</text>
<text x="1090" y="230">20 MM</text>
<text x="908" y="293">1</text>
<text x="926" y="293">DISCHARGE REQUIRED</text>
<text x="1017" y="293">3.746 CUMECS</text>
<text x="908" y="301">2</text>
<text x="926" y="301">DISCHARGE DESIGNED</text>
<text x="1017" y="301">3.792 CUMECS</text>
<text x="908" y="310">3</text>
<text x="926" y="310">BED WIDTH</text>
<text x="1017" y="310">4.20 M</text>
<text x="908" y="318">4</text>
<text x="926" y="318">FULL SUPPLY DEPTH</text>
<text x="1017" y="318">1.050 M</text>
<text x="908" y="327">5</text>
<text x="926" y="327">VELOCITY</text>
<text x="1017" y="327">0.625 M/SEC</text>
<text x="908" y="335">6</text>
<text x="926" y="335">BED FALL</text>
<text x="1017" y="335">1 / 3500</text>
<text x="908" y="344">7</text>
<text x="926" y="344">SIDE SLOPES ( HDR/ SOILS )</text>
<text x="1017" y="344">1.5 : 1</text>
<text x="908" y="352">8</text>
<text x="926" y="352">COEFFICIENT OF RUGOSITY</text>
<text x="1017" y="352">0.0225</text>
<text x="908" y="360">9</text>
<text x="926" y="360">CANAL BED LEVEL</text>
<text x="1017" y="360">+ 240.333 M</text>
<text x="908" y="369">10</text>
<text x="926" y="369">FULL SUPPLY LEVEL</text>
<text x="1017" y="369">+ 241.383 M</text>
<text x="908" y="377">11</text>
<text x="926" y="377">TOP OF BANK LEVEL</text>
<text x="1017" y="377">+ 241.983 M</text>
<text x="908" y="386">12</text>
<text x="926" y="385">EXSISTING ROAD LEVEL</text>
<text x="1017" y="385">+ 241.670 M</text>
<text x="908" y="394">13</text>
<text x="926" y="394">PROPOSED ROAD LEVEL</text>
<text x="1016" y="394">+ 242.808M</text>
<text x="908" y="403">14</text>
<text x="926" y="402">SKEW ANGLE</text>
<text x="1017" y="402">0 °</text>
<text x="908" y="410">15</text>
<text x="926" y="410">Free Board</text>
<text x="1016" y="409">0.600 m</text>
<text x="908" y="419">16</text>
<text x="926" y="418">Top Width of Banks</text>
<text x="1017" y="418">4.5/2.5</text>
<text x="908" y="488">1</text>
<text x="926" y="488">ABUTMENT</text>
<text x="1009" y="488">26.42</text>
<text x="1029" y="488">(-)3.526</text>
<text x="1056" y="488">21.634</text>
<text x="1078" y="488">0.398</text>
<text x="908" y="502">2</text>
<text x="926" y="502">RETURN WALL</text>
<text x="1009" y="502">20.555</text>
<text x="1029" y="502">(-) 4.853</text>
<text x="1056" y="502">14.918</text>
<text x="1078" y="502">0.655</text>
<text x="903" y="559">1. DRAWING NO. PET/DLB/002/2009 - RCC DETAILS OF PIER, PIER FOOTING AND ABUTMENT</text>
<text x="928" y="678">0.600 m</text>
<text x="929" y="687">4.5/2.5</text>
<text x="911" y="811">PET/DLB/001/2009</text>
<text x="989" y="811">1 OF 2</text>
<text x="1028" y="811">AS INDICATED</text>
<text x="1088" y="811">09/08/2009</text>
</g>
<g font-size="4.9" fill="#f00">
<text x="291" y="63">3500</text>
<text x="327" y="63">400</text>
<text x="389" y="62">outer span</text>
<text x="463" y="63">400</text>
<text x="497" y="63">3500</text>
<text x="478" y="75">20</text>
<text x="314" y="90">20</text>
<text x="280" y="99">2500</text>
<text x="514" y="100">4500</text>
<text x="384" y="126" transform="rotate(-90 384 126)">650</text>
<text x="405" y="150">4200</text>
<text x="382" y="151" transform="rotate(-90 382 151)">1050</text>
<text x="497" y="157" transform="rotate(-90 497 157)">1560</text>
<text x="289" y="173" transform="rotate(-90 289 173)">450</text>
<text x="305" y="170">300</text>
<text x="330" y="170">300</text>
<text x="459" y="170">300</text>
<text x="485" y="170">300</text>
<text x="508" y="173" transform="rotate(-90 508 173)">450</text>
<text x="316" y="180">3100</text>
<text x="471" y="180">3100</text>
<text x="264" y="265">626</text>
<text x="291" y="265">2500</text>
<text x="335" y="265">2475</text>
<text x="394" y="265">4200</text>
<text x="453" y="265">2475</text>
<text x="514" y="265">4500</text>
<text x="561" y="265">626</text>
<text x="480" y="351">300</text>
<text x="303" y="389">3500</text>
<text x="337" y="407" transform="rotate(-90 337 407)">8450</text>
<text x="254" y="421" transform="rotate(-90 254 421)">7500</text>
<text x="539" y="422" transform="rotate(-90 539 422)">7500</text>
<text x="508" y="454">3500</text>
<text x="316" y="489">3100</text>
<text x="471" y="489">3100</text>
</g>
<g font-size="4.9">
<text x="367" y="82">75 MM THICK WEARING COAT</text>
<text x="486" y="82">20 MM THICK</text>
<text x="486" y="87">EXPANSION JOINT</text>
<text x="371" y="93">DECK SLAB</text>
<text x="797" y="95">+ 241.670</text>
<text x="360" y="100">(RCC M 25)</text>
<text x="769" y="105">All Soils</text>
<text x="233" y="113">Lanaur</text>
<text x="279" y="114">Pro. R.L. + 242.808</text>
<text x="490" y="114">Pro. R.L. + 242.808</text>
<text x="576" y="113">Mallyala</text>
<text x="797" y="115">+ 241.170</text>
<text x="176" y="121">APPROACH SLAB IN RCC M20</text>
<text x="183" y="126">225 TH WELL CONSOLIDATED</text>
<text x="213" y="130">GRAVEL BASE</text>
<text x="211" y="136">A.G.L + 241.670</text>
<text x="272" y="135">T.B.L+ 241.983</text>
<text x="520" y="134">T.B.L+ 241.983</text>
<text x="586" y="134">A.G.L + 241.670</text>
<text x="365" y="139">FSL +241.383</text>
<text x="338" y="151">1.5</text>
<text x="344" y="156">1</text>
<text x="451" y="153">1.5</text>
<text x="221" y="161">ABUTMENT IN CC M15</text>
<text x="397" y="158">CBL +240.333</text>
<text x="448" y="157">1</text>
<text x="388" y="165">+240.233</text>
<text x="268" y="168">+239.915</text>
<text x="513" y="168">+239.915</text>
<text x="268" y="175">+239.465</text>
<text x="514" y="175">+239.445</text>
<text x="185" y="277">A.G.L + 241.670</text>
<text x="376" y="279">100 MM THICK LINING</text>
<text x="587" y="277">A.G.L + 241.670</text>
<text x="282" y="287">T.B.L+ 241.983</text>
<text x="378" y="286">FOR BED IN CC M 15</text>
<text x="495" y="286">T.B.L+ 241.983</text>
<text x="384" y="304">CBL +240.333</text>
<text x="206" y="401">Pro. R.L. + 242.808</text>
<text x="555" y="401">Pro. R.L. + 242.808</text>
<text x="697" y="563">20 MM THICK EXPANSION JOINT</text>
<text x="566" y="568">75 MM THICK WEARING COAT</text>
<text x="744" y="600">Pro. R.L. + 242.808</text>
<text x="625" y="608">+242.733</text>
<text x="637" y="628">+241.983</text>
<text x="757" y="629">225 TH WELL CONSOLIDATED</text>
<text x="757" y="636">GRAVEL BASE</text>
<text x="768" y="648">APPROACH SLAB IN RCC M20</text>
<text x="587" y="650">FSL +241.383</text>
<text x="745" y="678">ABUTMENT IN CC M15</text>
<text x="762" y="705">+239.915</text>
<text x="683" y="715">M15</text>
<text x="763" y="720">+239.465</text>
</g>
</svg>
